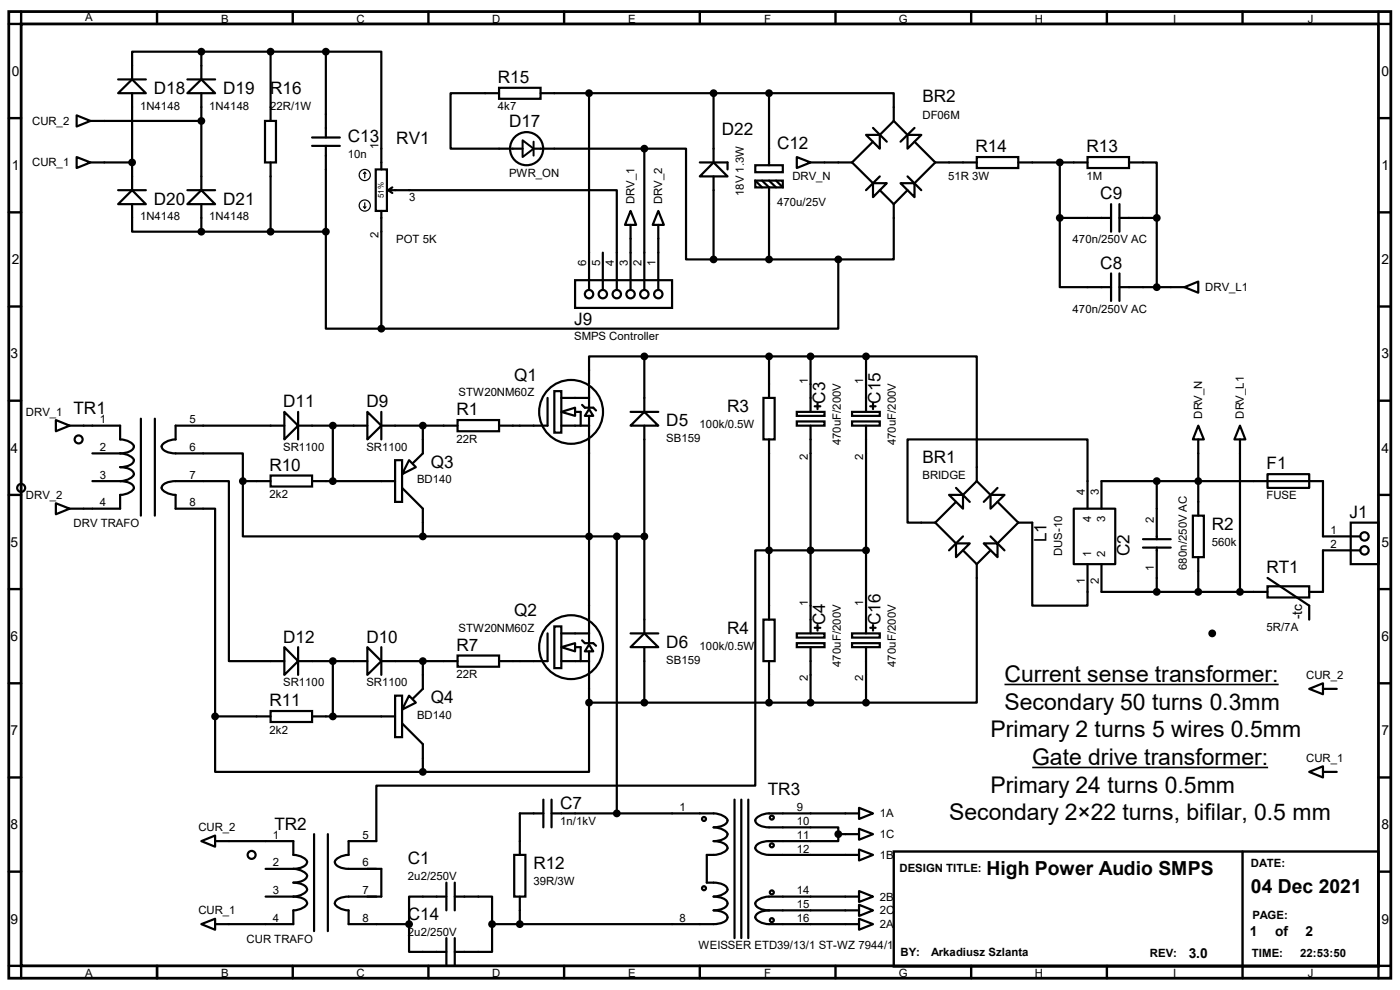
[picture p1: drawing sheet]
<svg xmlns="http://www.w3.org/2000/svg" width="297mm" height="210mm" viewBox="0 0 297 210" stroke-linecap="round" stroke-linejoin="round" font-family="sans-serif">
<g fill="none" stroke="#000" stroke-width=".51">
<path d="M4.5 2.5v2.6h-2.6M33.3 2.5v2.6M62.1 2.5v2.6M90.9 2.5v2.6M119.7 2.5v2.6M148.5 2.5v2.6M177.2 2.5v2.6M206 2.5v2.6M234.8 2.5v2.6M263.6 2.5v2.6M292.4 2.5v2.6h2.7M1.9 25.1h2.6"/>
<path d="M292.4 25.1h2.7M1.9 45h2.6M292.4 45h2.7M1.9 65h2.6M292.4 65h2.7M1.9 85h2.6M292.4 85h2.7M1.9 105h2.6M292.4 105h2.7M1.9 125h2.6M292.4 125h2.7M1.9 144.9h2.6"/>
<path d="M292.4 144.9h2.7M1.9 164.9h2.6M292.4 164.9h2.7M1.9 184.9h2.6M189.6 180.6h102.8v24.4h-102.8zM263.6 180.6v26.9M292.4 184.9h2.7M1.9 204.9h2.6v2.6M33.3 204.9v2.6M62.1 204.9v2.6M90.9 204.9v2.6M119.7 204.9v2.6"/>
<path d="M148.5 204.9v2.6M177.2 204.9v2.6M206 204.9v2.6M234.8 204.9v2.6M295.1 204.9h-2.7v2.6"/>
</g>
<path d="M1.9 2.5h293.2v205h-293.2zM4.5 5.1h287.9v199.8h-287.9z" fill="none" stroke="#000" stroke-width=".59"/>
<g fill="none" stroke="#000" stroke-width=".47">
<path d="M25.1 19.8l2.9-3 2.9 3zM25.1 16.8h5.8M28 19.8v20.5M39.8 19.8l2.9-3 2.9 3zM39.8 16.8h5.8M42.7 11h-14.7v5.8M42.7 11v5.8M42.7 19.8v20.5M42.7 11h26.4M57.4 11v14.7M69.1 11h11.8v24.9M69.1 11v18.2"/>
<path d="M105.9 18.6h8.8v2.4h-8.8zM105.9 19.8h-10.3v11.7h15.3M114.7 19.8h48.5M125 19.8v41.7M151.4 19.8v14.7M163.2 19.8h26.4v5.9M163.2 19.8v15.3M16.3 33.3l2.9 1.2-2.9 1.1zM16.3 24.5l2.9 1.2-2.9 1.1zM19.2 34.5h8.8M19.2 25.7h23.5M56.2 25.7h2.3v8.8h-2.3z"/>
<path d="M57.4 34.5v14.6M66.2 29.2h5.9M66.2 30.9h5.9M69.1 30.9v18.2M79.7 35.9h2.4v8.8h-2.4zM83.2 39.8l-.9 .5M113.2 31.5h23.5M136.7 31.5h8.8v23.5h5.9M136.7 31.5v30M148.5 34.5h5.8v1.4M151.4 34.5l2.9 2.9h-5.8zM151.4 37.4v17.6"/>
<path d="M160.2 35.1h5.9v1.4h-5.9zM160.2 38.3h5.9v1.5h-5.9zM160.2 38.3l1.5 1.5M161.7 38.3l1.5 1.5v15.2M163.2 38.3l1.4 1.5M164.6 38.3l1.5 1.5M169 33.3l3 1.2-3 1.1zM172 34.5h8.8M180.8 34.5l4.4 4.4M183.7 28.6h2.9v2.9zM185.2 38.9h2.9l-2.9 2.9zM185.2 27.1l2.9 3"/>
<path d="M185.2 30.1l-4.4 4.4M186.6 37.4l-2.9 2.9M189.6 25.7l-3 2.9M189.6 25.7l2.9 2.9M191.1 38.9h2.9v2.9zM192.5 28.6h3l-3 2.9zM192.5 37.4l3 2.9M194 27.1l-2.9 3M194 30.1l4.4 4.4M198.4 34.5h8.8M198.4 34.5l-4.4 4.4M207.2 33.3h8.8v2.3h-8.8z"/>
<path d="M216 34.5h14.7M224.8 34.5v11.7M230.7 33.3h8.8v2.3h-8.8zM239.5 34.5h5.9v11.7M25.1 40.3h5.8M28 40.3l2.9 3h-5.8zM28 43.3v5.8h14.7M39.8 40.3h5.8M42.7 40.3l2.9 3h-5.8zM42.7 43.3v5.8M42.7 49.1h26.4M69.1 49.1v20.6h11.8"/>
<path d="M80.9 44.7v25M82.3 40.3h48.6v21.2M82.3 40.3l.9 .6M122 59.4h20.6v5.9h-20.6zM127.9 53.6v7.9M133.8 44.7l1.2 3h-2.4zM133.8 47.7v13.8M139.7 44.7l1.1 3h-2.3zM139.7 47.7v13.8M151.4 55h26.4M177.8 55v14.7h-96.9M186.6 40.3l3 3"/>
<path d="M189.6 43.3v11.7h-11.8M192.5 40.3l-2.9 3M224.8 46.2v14.7h10.9M224.8 46.2h10.9M235.7 43.3v5.8M235.7 58v5.8M237.5 46.2h7.9M237.5 43.3v5.8M237.5 58v5.8M245.4 46.2v14.7M136.7 75.6h-11.7v5.9M136.7 75.6v11.8"/>
<path d="M136.7 75.6h47M163.2 75.6v8.8M172 75.6v11.8M183.7 75.6h23.5v26.5M183.7 75.6v11.8M237.5 60.9h13.8M251.3 60.9l2.9-1.2v2.4zM11.9 89.1l2.9 1.2-2.9 1.2zM14.8 90.3h10.7v2.9a3.1 3.1 0 0 1 2.9 1.5 2.63 2.63 0 0 1-2.9 1.5M19.6 96.2h5.9M25.5 96.2a3.1 3.1 0 0 1 2.9 1.4 2.63 2.63 0 0 1-2.9 1.5 2.63 2.63 0 0 1 2.9 1.5 3.1 3.1 0 0 1-2.9 1.5M29.9 88.8v20.6"/>
<path d="M32.9 88.8v20.6M60.3 87.4l2.9 2.9-2.9 2.9zM60.3 90.3h-23v2.9a3.1 3.1 0 0 0-3 1.5 1.73 1.73 0 0 0 1.5 1.3l1.5 .2h14.2v5.9M63.2 90.3h14.7M63.2 87.4v5.8M70.6 90.3v11.8M77.9 87.4l3 2.9-3 2.9zM80.9 90.3h16.2M80.9 87.4v5.8M83.8 97.6h1.5v8.9h-1.5zM86.8 97.6l1.4 1.5-2.9 1.5zM89.7 90.3v5.9l-2.1 2"/>
<path d="M97.1 89.1h8.8v2.4h-8.8zM116.2 84.4v5.9h-10.3M117.6 83h1.5v8.8h-1.5zM119.1 87.4l2.9-.9v1.7zM119.1 90.3h5.9M119.1 84.4h5.9M122 87.4h1.2v2.9M123.5 85.9l.6 .6h1.8l.5 .6M125 86.8l.9 1.4h-1.8zM125 81.8v4.7M125 88.2v43.2M133.8 87.4h5.9"/>
<path d="M136.7 87.4l3 2.9h-5.9zM136.7 90.3v44.1M162 84.4h2.3v8.8h-2.3zM163.2 93.2v38.2M169 87.4h5.9v.8h-5.9zM169 89.4h5.9v.9h-5.9zM172 90.3v44.1M172.8 86.2h1.2M173.4 85.6v1.2M180.8 87.4h5.8v.8h-5.8zM180.8 89.4h5.8v.9h-5.8zM183.7 90.3v44.1"/>
<path d="M184.6 86.2h1.2M185.2 85.6v1.2M254.2 90.3l1.2 2.9h-2.3zM254.2 93.2v16.2M263.1 90.3l1.1 2.9h-2.3zM263.1 93.2v32.4M11.9 106.8l2.9 1.1-2.9 1.2zM19.6 102.1h5.9M25.5 102.1a3.6 3.6 0 0 1 2.8 1 1.03 1.03 0 0 1-.8 1.4l-1.3 .4-.7 .1v2.9h-10.7M51.5 102.1v11.7h38.2M51.5 102.1h5.9M57.4 100.9h8.8v2.3h-8.8z"/>
<path d="M66.2 102.1h17.6M85.3 103.5l4.4 4.4v5.9M89.7 113.8h47M130.9 113.8v58.8M183.7 116.8h-23.5v49.9h-80.4v11.7h-5.8v3a3.1 3.1 0 0 0-3 1.4 2.63 2.63 0 0 0 3 1.5h6.9v5.9h-6.9a3.6 3.6 0 0 0-2.9 1 1.03 1.03 0 0 0 .8 1.4l1.3 .5h.8v2.9h12.8M198.4 110.9l4.4 4.4M201.3 105h3v2.9zM202.8 115.3h2.9l-2.9 2.9zM202.8 103.5l2.9 3M202.8 106.5l-4.4 4.4M204.3 113.8l-3 3M204.3 116.8l2.9 2.9"/>
<path d="M207.2 119.7v29.4h-23.5M207.2 102.1l-2.9 2.9M207.2 102.1l2.9 2.9M208.7 115.3h2.9v2.9zM210.1 105h3l-3 2.9zM210.1 113.8l3 3M210.1 116.8l-2.9 2.9M211.6 103.5l-2.9 3M211.6 106.5l4.4 4.4M216 110.9h3v17.6h11.7v-8.8M216 110.9l-4.4 4.4M227.8 107.9h8.8v11.8h-8.8z"/>
<path d="M230.7 107.9v-14.7h-38.2v17.7h5.9M233.7 107.9v-5.8h47v11.7h7.9M233.7 119.7v5.9h35.2M242.5 116.2h5.9M242.5 114.4h5.9M245.4 102.1v12.3M245.4 116.2v9.4M253.1 109.4h2.3v8.8h-2.3zM254.2 118.2v7.4M268.9 100.6h8.8v2.9h-8.8zM286.6 110.9h5.8v8.8h-5.8zM288.6 116.8h-7.9v8.8h-3"/>
<path d="M60.3 137.3l2.9 3-2.9 2.9zM63.2 137.3v5.9M77.9 137.3l3 3-3 2.9zM80.9 137.3v5.9M97.1 139.1h8.8v2.3h-8.8zM116.2 134.4v5.9h-10.3M117.6 132.9h1.5v8.8h-1.5zM119.1 137.3l2.9-.9v1.8zM119.1 134.4h5.9M122 137.3h1.2v3M123.5 135.8l.6 .6h1.8l.5 .6M125 136.7l.9 1.5h-1.8z"/>
<path d="M125 131.7v4.7M125 138.2v10.9M133.8 137.3l2.9-2.9 3 2.9zM133.8 134.4h5.9M136.7 137.3v11.8M162 131.4h2.3v8.9h-2.3zM169 134.4h5.9v.9h-5.9zM169 136.4h5.9v.9h-5.9zM172 137.3v11.8M172.8 133.2h1.2M173.4 132.6v1.2M180.8 134.4h5.8v.9h-5.8z"/>
<path d="M180.8 136.4h5.8v.9h-5.8zM183.7 137.3v11.8M184.6 133.2h1.2M185.2 132.6v1.2M268.9 124.4h8.8v2.3h-8.8zM268.9 122.6l8.8 5.9v2.9M45.6 152v11.7h44.1M45.6 152h11.8M57.4 150.8h8.8v2.4h-8.8zM60.3 140.3h-11.7v-38.2h-11.3a3.7 3.7 0 0 0-2.9 1 1.02 1.02 0 0 0 .8 1.4l1.3 .4 .8 .1v2.9h8.3v44.1M63.2 140.3h14.7M66.2 152h17.6"/>
<path d="M70.6 140.3v11.7M80.9 140.3h16.2M83.8 147.6h1.5v8.8h-1.5zM85.3 153.5l4.4 4.4v5.8M86.8 147.6l1.4 1.5-2.9 1.4zM89.7 140.3v5.8l-2.1 2.1M119.1 140.3h5.9M125 149.1v14.6h-35.3M125 149.1h58.7M163.2 140.3v8.8M277.7 146.1l3-1.2v2.4zM280.7 146.1h2.9"/>
<path d="M42.7 178.4l2.9-1.2v2.4zM45.6 178.4h16.6v3a3.1 3.1 0 0 1 3 1.4 1.73 1.73 0 0 1-1.6 1.3l-1.4 .2M66.6 177v20.5M69.6 177v20.5M115.3 172.6h-5v8.8M115.3 169.6v5.9M117 172.6h34.4a3.1 3.1 0 0 1 2.9 1.4 1.73 1.73 0 0 1-1.5 1.3l-1.4 .2a3.1 3.1 0 0 1 2.9 1.5 1.73 1.73 0 0 1-1.5 1.2l-1.4 .2a3.7 3.7 0 0 1 2.8 1.1l.1 .4a3.1 3.1 0 0 1-2.9 1.5h-1.5v5.8a6.2 6.2 0 0 1 4 .7l.3 .4a1.03 1.03 0 0 1-.8 1.4l-1.3 .4-.7 .1a3.7 3.7 0 0 1 2.8 1 1.09 1.09 0 0 1-.8 1.5l-2 .4a3.7 3.7 0 0 1 2.8 1.1 1.07 1.07 0 0 1-.8 1.5l-2 .3h-47M117 169.6v5.9M155.8 169.6v29.4M157.3 169.6v29.4M158.7 169.6v29.4M177.8 177v1.4h-14.6a2.63 2.63 0 0 0-3 1.5 3 3 0 0 0 3 1.5h19"/>
<path d="M177.8 177h4.4M182.2 171.4l3 1.2-3 1.1zM182.2 175.8l3 1.2-3 1.1zM182.2 172.6h-19a3.1 3.1 0 0 0-3 1.4 2.63 2.63 0 0 0 3 1.5h14.6v1.5M277.7 163.7l3-1.1v2.3zM280.7 163.7h2.9M42.7 196l2.9-1.1v2.3zM56.3 190.2h5.9M56.3 184.3h5.9M62.2 184.3a3.2 3.2 0 0 1 3 1.5 1.73 1.73 0 0 1-1.6 1.3l-1.4 .1a3.6 3.6 0 0 1 2.8 1.1 1.03 1.03 0 0 1-.8 1.4l-1.3 .4-.7 .1M62.2 190.2a3.7 3.7 0 0 1 2.8 1 1.02 1.02 0 0 1-.8 1.4l-1.3 .5h-.7v2.9h-16.6M86.8 196v5.9h7.9"/>
<path d="M94.7 190.2h-7.9v5.8M94.7 187.2v5.9M94.7 199v5.9M96.5 190.2h7.9v5.8M96.5 187.2v5.9M96.5 199v5.9M104.4 196v5.9h-7.9M109.1 181.4h2.4v8.8h-2.4zM110.3 190.2v5.8M163.2 193.1a2.63 2.63 0 0 0-3 1.5 3 3 0 0 0 3 1.4h19M163.2 193.1h19M182.2 180.2l3 1.2-3 1.1z"/>
<path d="M182.2 194.9l3 1.1-3 1.2zM182.2 191.9l3 1.2-3 1.2zM182.2 189l3 1.2-3 1.1zM182.2 190.2h-19a3 3 0 0 0-3 1.4 2.63 2.63 0 0 0 3 1.5"/>
<circle cx="111.7" cy="31.5" r="3.5"/>
<circle cx="125" cy="62.4" r=".89"/>
<circle cx="127.9" cy="62.4" r=".89"/>
<circle cx="130.9" cy="62.4" r=".89"/>
<circle cx="133.8" cy="62.4" r=".89"/>
<circle cx="136.7" cy="62.4" r=".89"/>
<circle cx="139.7" cy="62.4" r=".89"/>
<circle cx="16.7" cy="93.2" r=".85"/>
<circle cx="121.2" cy="87.4" r="6.8"/>
<circle cx="4.5" cy="103.5" r=".85"/>
<circle cx="289.5" cy="116.8" r=".89"/>
<circle cx="289.5" cy="113.8" r=".89"/>
<circle cx="121.2" cy="137.3" r="6.8"/>
<circle cx="149.4" cy="173.7" r=".42"/>
<circle cx="163.7" cy="179.3" r=".42"/>
<circle cx="163.7" cy="173.4" r=".42"/>
<circle cx="53.4" cy="181.4" r=".85"/>
<circle cx="149.4" cy="188.4" r=".42"/>
<circle cx="163.7" cy="189.3" r=".42"/>
<circle cx="163.7" cy="195.2" r=".42"/>
</g>
<g fill="#000" stroke="#000" stroke-width=".47">
<circle cx="42.7" cy="11" r=".59"/>
<circle cx="57.4" cy="11" r=".59"/>
<circle cx="69.1" cy="11" r=".59"/>
<circle cx="125" cy="19.8" r=".59"/>
<circle cx="151.4" cy="19.8" r=".59"/>
<circle cx="163.2" cy="19.8" r=".59"/>
<circle cx="28" cy="34.5" r=".59"/>
<circle cx="42.7" cy="25.7" r=".59"/>
<circle cx="136.7" cy="31.5" r=".59"/>
<circle cx="224.8" cy="34.5" r=".59"/>
<circle cx="42.7" cy="49.1" r=".59"/>
<circle cx="57.4" cy="49.1" r=".59"/>
<circle cx="69.1" cy="49.1" r=".59"/>
<circle cx="151.4" cy="55" r=".59"/>
<circle cx="163.2" cy="55" r=".59"/>
<circle cx="177.8" cy="55" r=".59"/>
<circle cx="224.8" cy="46.2" r=".59"/>
<circle cx="245.4" cy="46.2" r=".59"/>
<circle cx="80.9" cy="69.7" r=".59"/>
<circle cx="136.7" cy="75.6" r=".59"/>
<circle cx="163.2" cy="75.6" r=".59"/>
<circle cx="172" cy="75.6" r=".59"/>
<circle cx="183.7" cy="75.6" r=".59"/>
<circle cx="245.4" cy="60.9" r=".59"/>
<circle cx="70.6" cy="90.3" r=".59"/>
<circle cx="89.7" cy="90.3" r=".59"/>
<circle cx="51.5" cy="102.1" r=".59"/>
<circle cx="70.6" cy="102.1" r=".59"/>
<circle cx="89.7" cy="113.8" r=".59"/>
<circle cx="125" cy="113.8" r=".59"/>
<circle cx="130.9" cy="113.8" r=".59"/>
<circle cx="136.7" cy="113.8" r=".59"/>
<circle cx="163.2" cy="116.8" r=".59"/>
<circle cx="172" cy="116.8" r=".59"/>
<circle cx="183.7" cy="116.8" r=".59"/>
<circle cx="245.4" cy="102.1" r=".59"/>
<circle cx="254.2" cy="102.1" r=".59"/>
<circle cx="245.4" cy="125.6" r=".59"/>
<circle cx="254.2" cy="125.6" r=".59"/>
<circle cx="257.2" cy="134.4" r=".59"/>
<circle cx="263.1" cy="125.6" r=".59"/>
<circle cx="45.6" cy="152" r=".59"/>
<circle cx="70.6" cy="140.3" r=".59"/>
<circle cx="70.6" cy="152" r=".59"/>
<circle cx="89.7" cy="140.3" r=".59"/>
<circle cx="125" cy="149.1" r=".59"/>
<circle cx="136.7" cy="149.1" r=".59"/>
<circle cx="163.2" cy="149.1" r=".59"/>
<circle cx="172" cy="149.1" r=".59"/>
<circle cx="183.7" cy="149.1" r=".59"/>
<circle cx="89.7" cy="163.7" r=".59"/>
<circle cx="130.9" cy="172.6" r=".59"/>
<circle cx="177.8" cy="177" r=".59"/>
<circle cx="86.8" cy="196" r=".59"/>
<circle cx="104.4" cy="196" r=".59"/>
<circle cx="110.3" cy="196" r=".59"/>
</g>
<path d="M110.9 29.8l2.3 1.7-2.3 1.8zM113.2 30.1v2.9" fill="none" stroke="#000" stroke-width=".42"/>
<g fill="none" stroke="#000" stroke-width=".25">
<path d="M77.4 36.5v1.2M77.4 36.5l-.3 .3M77.4 36.5l.2 .3M77.1 43.9l.3 .3M77.4 43v1.2M77.6 43.9l-.2 .3"/>
<circle cx="77.4" cy="37.1" r="1.19"/>
<circle cx="77.4" cy="43.6" r="1.19"/>
</g>
<path d="M213.1 145.2h58.2M219 162.8h50" fill="none" stroke="#000" stroke-width=".34"/>
<g font-size="4.9">
<text x="213.1" y="144.7">Current sense transformer:</text>
<text x="213.1" y="150.5">Secondary 50 turns 0.3mm</text>
<text x="210.1" y="156.4">Primary 2 turns 5 wires 0.5mm</text>
<text x="219" y="162.3">Gate drive transformer:</text>
<text x="210.1" y="168.1">Primary 24 turns 0.5mm</text>
<text x="201.3" y="174">Secondary 2×22 turns, bifilar, 0.5 mm</text>
</g>
<g font-size="4.1">
<text x="209.3" y="185.7">High Power Audio SMPS</text>
<text x="265.4" y="189.5">04 Dec 2021</text>
</g>
<g font-size="3.6">
<text x="105.6" y="17.6">R15</text>
<text x="32.6" y="19.9">D18</text>
<text x="47.3" y="19.9">D19</text>
<text x="57.3" y="19.9">R16</text>
<text x="195.7" y="21.7">BR2</text>
<text x="108" y="27">D17</text>
<text x="153.1" y="28.7">D22</text>
<text x="73.8" y="30.2">C13</text>
<text x="84.1" y="30.5">RV1</text>
<text x="164.8" y="31.7">C12</text>
<text x="207" y="32.3">R14</text>
<text x="230.5" y="32.3">R13</text>
<text x="32.6" y="43.4">D20</text>
<text x="47.3" y="43.4">D21</text>
<text x="233.4" y="42.3">C9</text>
<text x="233.4" y="57">C8</text>
<text x="121.8" y="68.9">J9</text>
<text x="109.1" y="80.7">Q1</text>
<text x="15.6" y="87.8">TR1</text>
<text x="60.1" y="86.4">D11</text>
<text x="77.7" y="86.4">D9</text>
<text x="96.8" y="88.1">R1</text>
<text x="154.3" y="87.5">R3</text>
<text x="175" y="85.6" transform="rotate(-90 175 85.6)">C3</text>
<text x="186.8" y="85.6" transform="rotate(-90 186.8 85.6)">C15</text>
<text x="141.4" y="90.4">D5</text>
<text x="57.1" y="99.9">R10</text>
<text x="91.4" y="99.2">Q3</text>
<text x="195.7" y="98.1">BR1</text>
<text x="268.7" y="99.6">F1</text>
<text x="257.1" y="112.5">R2</text>
<text x="286.3" y="109.9">J1</text>
<text x="222" y="115" transform="rotate(-90 222 115)">L1</text>
<text x="239.6" y="118" transform="rotate(-90 239.6 118)">C2</text>
<text x="268.7" y="121.6">RT1</text>
<text x="109.1" y="130.7">Q2</text>
<text x="60.1" y="136.3">D12</text>
<text x="77.7" y="136.3">D10</text>
<text x="141.4" y="137.4">D6</text>
<text x="154.3" y="134.5">R4</text>
<text x="175" y="132.7" transform="rotate(-90 175 132.7)">C4</text>
<text x="186.8" y="132.7" transform="rotate(-90 186.8 132.7)">C16</text>
<text x="96.8" y="138">R7</text>
<text x="57.1" y="149.8">R11</text>
<text x="91.4" y="149.2">Q4</text>
<text x="118.8" y="171.6">C7</text>
<text x="162.9" y="168.6">TR3</text>
<text x="58.2" y="176">TR2</text>
<text x="86.5" y="183.3">C1</text>
<text x="113.2" y="184.4">R12</text>
<text x="86.5" y="195.1">C14</text>
</g>
<g font-size="2.9">
<text x="2.5" y="16.1">0</text>
<text x="293.1" y="16.1">0</text>
<text x="2.5" y="36.1">1</text>
<text x="293.1" y="36.1">1</text>
<text x="2.5" y="56">2</text>
<text x="293.1" y="56">2</text>
<text x="2.2" y="76">3</text>
<text x="293.1" y="76">3</text>
<text x="2.2" y="96">4</text>
<text x="293.1" y="96">4</text>
<text x="2.2" y="116">5</text>
<text x="293.1" y="116">5</text>
<text x="276.2" y="131.4" transform="rotate(-90 276.2 131.4)">-tc</text>
<text x="2.2" y="136">6</text>
<text x="293.1" y="136">6</text>
<text x="2.2" y="156">7</text>
<text x="293.1" y="156">7</text>
<text x="2.2" y="175.9">8</text>
<text x="293.1" y="175.9">8</text>
<text x="2.2" y="195.9">9</text>
<text x="293.1" y="195.9">9</text>
<text x="252.2" y="203.2">3.0</text>
<text x="265.2" y="198.5">1</text>
<text x="270.5" y="198.5">of</text>
<text x="276.9" y="198.5">2</text>
</g>
<g font-size="2.4">
<text x="18.1" y="4.5">A</text>
<text x="46.9" y="4.8">B</text>
<text x="75.6" y="4.8">C</text>
<text x="104.4" y="4.8">D</text>
<text x="133.3" y="4.8">E</text>
<text x="162.1" y="4.8">F</text>
<text x="190.7" y="4.8">G</text>
<text x="219.5" y="4.8">H</text>
<text x="248.9" y="4.8">I</text>
<text x="277.5" y="4.8">J</text>
<text x="29.7" y="23.2">1N4148</text>
<text x="44.4" y="23.2">1N4148</text>
<text x="57.3" y="23.2">22R/1W</text>
<text x="105.6" y="23.4">4k7</text>
<text x="6.8" y="26.5">CUR_2</text>
<text x="195.7" y="25.1">DF06M</text>
<text x="6.8" y="35.3">CUR_1</text>
<text x="73.8" y="33.5">10n</text>
<text x="80.3" y="31.5" transform="rotate(-90 80.3 31.5)">1</text>
<text x="108" y="37.5">PWR_ON</text>
<text x="157.8" y="41.6" transform="rotate(-90 157.8 41.6)">18V 1.3W</text>
<text x="168.1" y="38.3">DRV_N</text>
<text x="201.1" y="38.1">51R 3W</text>
<text x="230.5" y="38.1">1M</text>
<text x="29.7" y="46.7">1N4148</text>
<text x="44.4" y="46.7">1N4148</text>
<text x="86.8" y="42.5">3</text>
<text x="134.6" y="43.3" transform="rotate(-90 134.6 43.3)">DRV_1</text>
<text x="140.5" y="43.3" transform="rotate(-90 140.5 43.3)">DRV_2</text>
<text x="164.8" y="43.8">470u/25V</text>
<text x="80.3" y="50.5" transform="rotate(-90 80.3 50.5)">2</text>
<text x="84.1" y="51.6">POT 5K</text>
<text x="227.5" y="51.6">470n/250V AC</text>
<text x="124.4" y="56.5" transform="rotate(-90 124.4 56.5)">6</text>
<text x="127.3" y="56.5" transform="rotate(-90 127.3 56.5)">5</text>
<text x="130.3" y="56.5" transform="rotate(-90 130.3 56.5)">4</text>
<text x="133.2" y="56.5" transform="rotate(-90 133.2 56.5)">3</text>
<text x="136.1" y="56.5" transform="rotate(-90 136.1 56.5)">2</text>
<text x="139.1" y="56.5" transform="rotate(-90 139.1 56.5)">1</text>
<text x="255.7" y="61.8">DRV_L1</text>
<text x="227.5" y="66.3">470n/250V AC</text>
<text x="121.8" y="72.2">SMPS Controller</text>
<text x="171.4" y="81.5" transform="rotate(-90 171.4 81.5)">1</text>
<text x="183.1" y="81.5" transform="rotate(-90 183.1 81.5)">1</text>
<text x="5.5" y="88.2">DRV_1</text>
<text x="21.2" y="89.8">1</text>
<text x="40.2" y="89.8">5</text>
<text x="97.3" y="84">STW20NM60Z</text>
<text x="255" y="88.8" transform="rotate(-90 255 88.8)">DRV_N</text>
<text x="263.9" y="88.8" transform="rotate(-90 263.9 88.8)">DRV_L1</text>
<text x="21.2" y="95.7">2</text>
<text x="40.2" y="95.7">6</text>
<text x="60.1" y="95.7">SR1100</text>
<text x="77.7" y="95.7">SR1100</text>
<text x="96.8" y="93.9">22R</text>
<text x="141.4" y="93.7">SB159</text>
<text x="148.4" y="90.8">100k/0.5W</text>
<text x="178.3" y="94.5" transform="rotate(-90 178.3 94.5)">470uF/200V</text>
<text x="190.1" y="94.5" transform="rotate(-90 190.1 94.5)">470uF/200V</text>
<text x="21.2" y="101.6">3</text>
<text x="40.2" y="101.6">7</text>
<text x="171.4" y="97.5" transform="rotate(-90 171.4 97.5)">2</text>
<text x="183.1" y="97.5" transform="rotate(-90 183.1 97.5)">2</text>
<text x="195.7" y="101.6">BRIDGE</text>
<text x="5.5" y="105.8">DRV_2</text>
<text x="21.2" y="107.4">4</text>
<text x="40.2" y="107.4">8</text>
<text x="57.1" y="105.7">2k2</text>
<text x="88.5" y="102.5">BD140</text>
<text x="230.1" y="105" transform="rotate(-90 230.1 105)">4</text>
<text x="233.1" y="105" transform="rotate(-90 233.1 105)">3</text>
<text x="268.7" y="106">FUSE</text>
<text x="15.6" y="111.8">DRV TRAFO</text>
<text x="231.5" y="110.7" transform="rotate(-90 231.5 110.7)">4</text>
<text x="234.5" y="110.7" transform="rotate(-90 234.5 110.7)">3</text>
<text x="244.8" y="110.9" transform="rotate(-90 244.8 110.9)">2</text>
<text x="282.2" y="113.3">1</text>
<text x="225.3" y="118" transform="rotate(-90 225.3 118)">DUS-10</text>
<text x="231.5" y="118.2" transform="rotate(-90 231.5 118.2)">1</text>
<text x="234.5" y="118.2" transform="rotate(-90 234.5 118.2)">2</text>
<text x="257.1" y="115.8">560k</text>
<text x="282.2" y="116.2">2</text>
<text x="230.1" y="124" transform="rotate(-90 230.1 124)">1</text>
<text x="233.1" y="124" transform="rotate(-90 233.1 124)">2</text>
<text x="244.8" y="121" transform="rotate(-90 244.8 121)">1</text>
<text x="251.8" y="120.9" transform="rotate(-90 251.8 120.9)">680n/250V AC</text>
<text x="171.4" y="128.5" transform="rotate(-90 171.4 128.5)">1</text>
<text x="183.1" y="128.5" transform="rotate(-90 183.1 128.5)">1</text>
<text x="97.3" y="134">STW20NM60Z</text>
<text x="148.4" y="137.8">100k/0.5W</text>
<text x="268.7" y="133.9">5R/7A</text>
<text x="96.8" y="143.8">22R</text>
<text x="141.4" y="140.8">SB159</text>
<text x="178.3" y="141.5" transform="rotate(-90 178.3 141.5)">470uF/200V</text>
<text x="190.1" y="141.5" transform="rotate(-90 190.1 141.5)">470uF/200V</text>
<text x="60.1" y="145.6">SR1100</text>
<text x="77.7" y="145.6">SR1100</text>
<text x="171.4" y="144.5" transform="rotate(-90 171.4 144.5)">2</text>
<text x="183.1" y="144.5" transform="rotate(-90 183.1 144.5)">2</text>
<text x="277.1" y="144">CUR_2</text>
<text x="57.1" y="155.6">2k2</text>
<text x="88.5" y="152.5">BD140</text>
<text x="277.1" y="161.7">CUR_1</text>
<text x="144.2" y="172">1</text>
<text x="169" y="172">9</text>
<text x="186.6" y="173.4">1A</text>
<text x="42.1" y="176.4">CUR_2</text>
<text x="57.9" y="177.9">1</text>
<text x="76.9" y="177.9">5</text>
<text x="118.8" y="175">1n/1kV</text>
<text x="169" y="175">10</text>
<text x="169" y="177.9">11</text>
<text x="186.6" y="177.8">1C</text>
<text x="57.9" y="183.8">2</text>
<text x="76.9" y="183.8">6</text>
<text x="169" y="180.8">12</text>
<text x="186.6" y="182.2">1B</text>
<text x="190.8" y="185">DESIGN TITLE:</text>
<text x="265.4" y="184">DATE:</text>
<text x="57.9" y="189.7">3</text>
<text x="76.9" y="189.7">7</text>
<text x="86.5" y="186.7">2u2/250V</text>
<text x="113.2" y="187.7">39R/3W</text>
<text x="169" y="189.7">14</text>
<text x="186.6" y="191.1">2B</text>
<text x="42.1" y="194">CUR_1</text>
<text x="57.9" y="195.5">4</text>
<text x="76.9" y="195.5">8</text>
<text x="144.2" y="195.5">8</text>
<text x="169" y="195.5">16</text>
<text x="169" y="192.6">15</text>
<text x="186.6" y="196.9">2A</text>
<text x="186.6" y="194">2C</text>
<text x="265.7" y="194.9">PAGE:</text>
<text x="52.3" y="200">CUR TRAFO</text>
<text x="86.5" y="198.5">2u2/250V</text>
<text x="148.2" y="201.4">WEISSER ETD39/13/1 ST-WZ 7944/1</text>
<text x="191.1" y="202.8">BY:</text>
<text x="197.5" y="202.8">Arkadiusz Szlanta</text>
<text x="244" y="203">REV:</text>
<text x="265.6" y="203">TIME:</text>
<text x="275.8" y="203">22:53:50</text>
<text x="18.1" y="207.2">A</text>
<text x="46.9" y="207.2">B</text>
<text x="75.6" y="207.2">C</text>
<text x="104.4" y="207.2">D</text>
<text x="133.3" y="207.2">E</text>
<text x="162.1" y="207.2">F</text>
<text x="190.7" y="207.2">G</text>
<text x="219.5" y="207.2">H</text>
<text x="248.9" y="207.2">I</text>
<text x="277.5" y="207.2">J</text>
</g>
<text font-size="1.7" x="81.4" y="42" transform="rotate(-90 81.4 42)">51%</text>
</svg>
